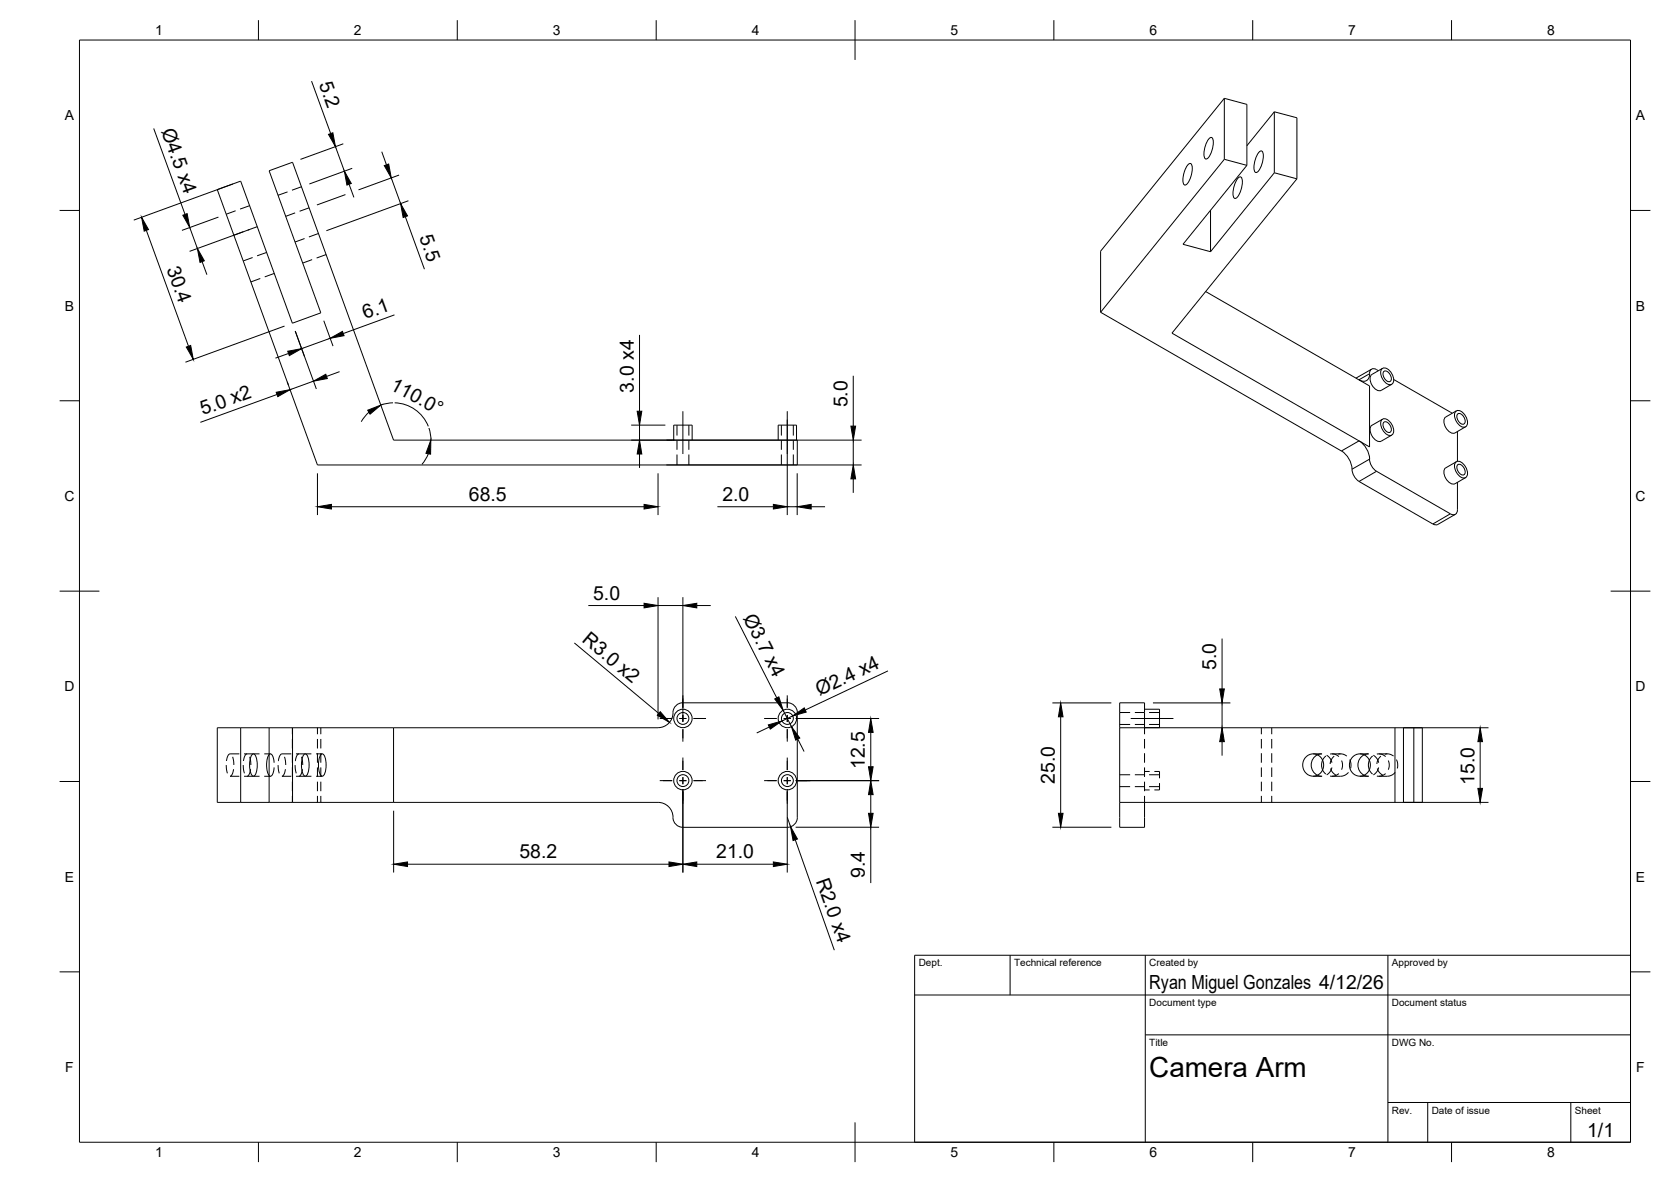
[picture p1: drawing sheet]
<svg xmlns="http://www.w3.org/2000/svg" width="420mm" height="297mm" viewBox="0 0 420 297" stroke-linecap="round" stroke-linejoin="round" font-family="sans-serif">
<!-- layer: Hidden -->
<g fill="none" stroke="#000" stroke-width=".25">
<path d="M59.2 53l-2.3 .8M61.2 58.2l-2.4 .9M62.8 51.7l-2.4 .8M64.7 57l-2.4 .8M72.3 48.2l-2.4 .9M74.2 53.5l-2.4 .9M75.8 46.9l-2.4 .9M76.6 60l-2.4 .8M77.7 52.2l-2.4 .9M80.1 58.7l-2.4 .8M63.5 64.7l-2.3 .9M65.4 70l-2.3 .9"/>
<path d="M67 63.4l-2.4 .9M69 68.7l-2.4 .9M78.5 65.2l-2.4 .9M82 64l-2.4 .8M170.2 106.8v2.7M170.2 110.6v2.4M170.2 114.2v2.6M173.2 106.8v2.7M173.2 110.6v2.4M173.2 114.2v2.6M196.5 106.8v2.7M196.5 110.6v2.4"/>
<path d="M196.5 114.2v2.6M199.5 106.8v2.7M199.5 110.6v2.4M199.5 114.2v2.6M281.5 179.1h2.7M285.3 179.1h2.4M288.9 179.1h2.6M56.9 192.3l.3 2M58.5 190.2l.3 2M58.7 193.3a1.89 1.89 0 0 1-.9 1.8h2.4M60.2 189.4h-2.4a2.03 2.03 0 0 0-.9 1.8M61.2 192.3l.3 2"/>
<path d="M61.4 195.1h3.9M61.4 189.4h3.9M62.1 189.4a2.03 2.03 0 0 0-.9 1.8M62.8 190.2l.3 2M63 193.3a1.89 1.89 0 0 1-.9 1.8M66.4 195.1h1.6M66.4 189.4h1.6M67.7 189.6l.3-.2a2.31 2.31 0 0 1 .9 2.3M68.9 192.9a2.31 2.31 0 0 1-.9 2.2l-.3-.2M69.9 192.3l.3 2M71.5 190.2l.3 2M71.8 193.3a1.89 1.89 0 0 1-.9 1.8h2.3"/>
<path d="M73.2 189.4h-2.3a2.03 2.03 0 0 0-.9 1.8M73.5 182.9v1.6M73.5 185.7v2.4M73.5 189.3v2.4M73.5 192.9v2.3M73.5 196.4v2.4M74.2 192.3l.3 2M74.4 195.1h3.9M74.4 189.4h3.9M75.2 189.4a2.03 2.03 0 0 0-.9 1.8M75.8 190.2l.3 2M76.1 193.3a1.89 1.89 0 0 1-.9 1.8"/>
<path d="M79.5 195.1h1.5M79.5 189.4h1.5M79.8 182.9v1.6M79.8 185.7v2.4M79.8 189.3v2.4M79.8 192.9v2.3M79.8 196.4v2.4M80.7 182.9v1.6M80.7 185.7v2.4M80.7 189.3v2.4M80.7 192.9v2.3M80.7 196.4v2.4"/>
<path d="M281.5 194.7h2.7M281.5 197.7h2.7M281.5 182.1h2.7M285.3 194.7h2.4M285.3 197.7h2.4M285.3 182.1h2.4M287.8 182.9v1.6M287.8 185.7v2.4M287.8 189.3v2.4M287.8 192.9v2.3M287.8 196.4v2.4M287.8 193.9h1.3"/>
<path d="M287.8 198.5h1.3M288.9 194.7h2.6M288.9 197.7h2.6M288.9 182.1h2.6M290.3 193.9h1.2v1.7M291.5 196.8v1.7h-1.2M317.2 182.9v1.6M317.2 185.7v2.4M317.2 189.3v2.4M317.2 192.9v2.3M317.2 196.4v2.4M319.8 182.9v1.6"/>
<path d="M319.8 185.7v2.4M319.8 189.3v2.4M319.8 192.9v2.3M319.8 196.4v2.4M330.2 195.1h2.1M330.2 189.4h2.1M331.3 194.8l1.1 .3M332.4 189.5l-1.1 .2M332.5 193.5l.9 1M333.4 190l-.9 1M333.6 189.8l.9 .9 .4 1M334.5 189.5l1.1 .1 1.1 .5"/>
<path d="M334.6 193.1l.5 1 .9 .7M334.9 192.9l-.4 1-.9 .8M334.9 189.4h2.2M335.5 190l-.8 1-.3 1M336.5 189.5h1.2l.9 .5M336.6 194.4l-1 .6h-1.2M337.3 191.1l.3 .9-.3 1.4M339.1 194.1l-.8 .6a5 5 0 0 1-3.4 .4M339.4 190.9l.3 1-.1 1.2M341.9 195.1h2.2M341.9 189.4h2.2M343 194.8l1.2 .3"/>
<path d="M344.2 189.5l-1.2 .2M344.3 193.5l.8 1M345.1 190l-.8 1M345.3 189.8l.9 .9 .4 1M346.2 189.5l1.2 .1 1 .5M346.3 193.1l.5 1 .9 .7M346.6 192.9l-.4 1-.9 .8M346.7 189.4h2.1M347.2 190l-.7 1-.3 1M348.2 189.5h1.3l.9 .5M348.4 194.4l-1 .6h-1.2M349.1 191.1l.2 .9-.2 1.4"/>
<path d="M350.8 194.1l-.7 .6a5 5 0 0 1-3.4 .4M351.1 190.9l.3 1-.1 1.2M73.5 200v1.6M79.8 200v1.6M80.7 200v1.6M287.8 200v1.6M317.2 200v1.6M319.8 200v1.6"/>
</g>
<!-- layer: Visible -->
<g fill="none" stroke="#000" stroke-width=".25">
<path d="M303.9 35l.3-.3 .5-.1a5 5 0 0 1-.5 4.5 .96 .96 0 0 1-1.1 .8 5 5 0 0 1 .5-4.5zM307.8 24.7l5.7 1.5v15.4M307.8 24.7v15.3M307.8 24.7l-31.1 38.4v15.4M316.5 38.3l.3-.3h.5a5 5 0 0 1-.6 4.5 .96 .96 0 0 1-1.1 .8 5 5 0 0 1 .6-4.6zM320.4 28.1v15.3M320.4 28.1l-6.9 8.5M320.4 28.1l5.7 1.5v15.3M54.6 47.7l5.9-2.2 13 35.7 7.2-2.6-13-35.7 5.9-2.1 25.4 69.8h101.5v6.2h-120.7zM298.6 41.5l.3-.3 .5-.1a5 5 0 0 1-.5 4.6 .96 .96 0 0 1-1.1 .7 5 5 0 0 1 .5-4.5zM304.4 52.9v10.4M307.8 40l5.7 1.6"/>
<path d="M307.8 40l-31.1 38.5M311.2 44.9l.3-.3 .5-.1a5 5 0 0 1-.5 4.6 .96 .96 0 0 1-1.1 .7 5 5 0 0 1 .5-4.5zM313.5 41.6l-16 19.8 6.9 1.9M320.4 43.4l-16 19.9M320.4 43.4l5.7 1.5M326.1 44.9l-31.4 38.8 47 27.1M276.7 78.5l60.6 34.8a6.1 6.1 0 0 1 2.7 5.2 4 4 0 0 0 1.7 2.5l18.6 10.7M303.1 73.3l38.6 22.2a1.62 1.62 0 0 0 1.9 .1 1.62 1.62 0 0 0 .8-1.7M344.9 92.8l-3.9 2.2M346.6 93.2a1.21 1.21 0 0 0-1.4-.5 1.21 1.21 0 0 0-.8 1.2M347.4 92.8a1.45 1.45 0 0 1 2.2 .6l.4 .5a2.05 2.05 0 0 1 0 2.7 2.58 2.58 0 0 1-2.8-2.4zM347.6 92.6l-2.6 1.5a2.58 2.58 0 0 0 .7 3.6 1.43 1.43 0 0 0 1.6 .4l2.6-1.5"/>
<path d="M347.9 93.4a1.28 1.28 0 0 1 1.7 .9 .9 .9 0 0 1 .3 1 .9 .9 0 0 1-.8 .6 1.95 1.95 0 0 1-1.2-2.5zM350.4 95.4l14.3 8.2M169.4 110.6v-3.8h4.6v3.8M195.7 110.6v-3.8h4.6v3.8M341.7 110.8a5.9 5.9 0 0 1 2.7 4.6M344.4 115.4a3.9 3.9 0 0 0 1.7 3l18.6 10.7M347.4 105.6a1.45 1.45 0 0 1 2.2 .6l.4 .5a2.05 2.05 0 0 1 0 2.6 2.58 2.58 0 0 1-2.8-2.4zM347.6 105.4l-2.6 1.4a2.58 2.58 0 0 0 .7 3.6 1.43 1.43 0 0 0 1.6 .5l2.6-1.5M347.9 106.1a1.28 1.28 0 0 1 1.7 1 .9 .9 0 0 1 .3 1 .9 .9 0 0 1-.8 .6 1.95 1.95 0 0 1-1.2-2.6zM364.7 103.6l.4 .3M365.9 116.3a1.45 1.45 0 0 1 2.3 .6l.3 .4a2.05 2.05 0 0 1 0 2.7 2.58 2.58 0 0 1-2.7-2.4zM365.9 103.5a1.45 1.45 0 0 1 2.3 .6l.3 .5a2.05 2.05 0 0 1 0 2.7 2.58 2.58 0 0 1-2.7-2.4z"/>
<path d="M366.2 116l-2.7 1.5a2.58 2.58 0 0 0 .8 3.6 1.43 1.43 0 0 0 1.5 .5l2.7-1.6M366.2 103.3l-2.7 1.5a2.58 2.58 0 0 0 .8 3.6 1.43 1.43 0 0 0 1.5 .4l2.7-1.5M366.5 108.4v7.5M366.5 116.8a1.28 1.28 0 0 1 1.7 1 .9 .9 0 0 1 .3 1 .9 .9 0 0 1-.8 .6 1.95 1.95 0 0 1-1.2-2.6zM366.5 104a1.28 1.28 0 0 1 1.7 1 .9 .9 0 0 1 .3 1 .9 .9 0 0 1-.8 .6 1.95 1.95 0 0 1-1.2-2.6zM365.9 129.3l-4.4 2.5-.5 .1-.7-.2M366.5 121.2v6.9a1.08 1.08 0 0 1-.6 1.2 1.08 1.08 0 0 1-1.2-.2M171.7 176.6h26.3M171.7 176.6a2.72 2.72 0 0 0-2.5 3.3 3.8 3.8 0 0 1-3.7 3h-110.9v18.7h110.9a3.9 3.9 0 0 1 3.8 4.4 2.51 2.51 0 0 0 2.4 1.9h26.3M198 176.6a2.48 2.48 0 0 1 2.5 2.5v26.3a2.51 2.51 0 0 1-2.5 2.5M287.8 178.2h3.7v4.7M60.5 182.9v18.7"/>
<path d="M63.5 189.5l.2-.1a2.83 2.83 0 0 1 1 2.9l-.1 1.4a1.49 1.49 0 0 1-.9 1.4 2.83 2.83 0 0 1-.9-2.8l.1-1.5zM67.7 182.9v18.7M67.7 189.6a5.8 5.8 0 0 0 0 5.3M73.6 182.9v18.7M76.5 189.5l.3-.1a2.83 2.83 0 0 1 .9 2.9l-.1 1.4a1.49 1.49 0 0 1-.8 1.4 2.83 2.83 0 0 1-1-2.8l.1-1.5zM80.8 189.5l.2-.1a2.83 2.83 0 0 1 1 2.9l-.1 1.4a1.49 1.49 0 0 1-.9 1.4 2.83 2.83 0 0 1-.9-2.8l.1-1.5zM99 182.9v18.7M281.5 182.9v-6.3h6.3v6.3M281.5 182.9h76.1v18.7h-76.1M281.5 182.9v18.7M328.5 190.1a2.7 2.7 0 0 1 4.3 2.2 2.7 2.7 0 0 1-4.3 2.1 2.92 2.92 0 0 1 0-4.3zM331.3 189.7a2.88 2.88 0 0 0 0 5.1"/>
<path d="M332.6 191l-.3 1 .3 1.5M340.3 190.1a2.7 2.7 0 0 1 4.3 2.2 2.7 2.7 0 0 1-4.3 2.1 2.92 2.92 0 0 1 0-4.3zM343 189.7a2.88 2.88 0 0 0 0 5.1M344.3 191l-.2 1 .2 1.5M350.8 182.9v18.7M352.9 182.9v18.7M355.5 182.9v18.7M281.5 201.6v6.3h6.3v-6.3"/>
<circle cx="171.7" cy="180.5" r="2.32"/>
<circle cx="171.7" cy="196.2" r="2.32"/>
<circle cx="171.7" cy="180.5" r="1.49"/>
<circle cx="171.7" cy="196.2" r="1.49"/>
<circle cx="198" cy="180.5" r="2.32"/>
<circle cx="198" cy="196.2" r="2.32"/>
<circle cx="198" cy="180.5" r="1.49"/>
<circle cx="198" cy="196.2" r="1.49"/>
</g>
<!-- layer: Visible Narrow -->
<path d="M341.7 95.5l2.7 1.5v15.3l-2.7-1.5-4.4 2.5M344.4 93.9l-2.7 1.5M344.4 115.4l-4.5 2.5M346.1 118.4l-4.4 2.6M364.7 129.1l-4.4 2.6" fill="none" stroke="#000" stroke-width=".25"/>
<!-- layer: BORDER -->
<g fill="none" stroke="#000" stroke-width=".25">
<path d="M20 10.1h390v276.9h-390zM65 5.1v5M115 5.1v5M165 5.1v5M215 5.1v10M265 5.1v5M315 5.1v5M365 5.1v5M15 52.9h5M410 52.9h5M15 100.7h5M410 100.7h5"/>
<path d="M15 148.6h10M405 148.6h10M15 196.4h5M410 196.4h5M15 244.2h5M410 244.2h5M65 287v5M115 287v5M165 287v5M215 282.1v9.9M265 287v5M315 287v5"/>
<path d="M365 287v5"/>
</g>
<!-- layer: TITLEBLOCK -->
<path d="M230 240.1h180v46.9h-180zM230 250h180M254 240.1v9.9M288 240.1v46.9M349 240.1v46.9M288 260.1h122M349 277.1h61M359 277.1v9.9M395 277.1v9.9" fill="none" stroke="#000" stroke-width=".25"/>
<!-- layer: Smart Centers -->
<g fill="none" stroke="#000" stroke-width=".25">
<path d="M171.7 103.3v10.8M198 103.3v10.8M171.7 174.7v3.2M171.7 179.7v1.7M198 174.7v3.2M198 179.7v1.7M165.9 196.2h3.1M165.9 180.6h3.1M170.8 196.2h1.8M170.8 180.6h1.8M171.7 183.2v3.2M171.7 190.4v3.1"/>
<path d="M171.7 195.3v1.8M171.7 198.9v3.1M174.4 196.2h3.1M174.4 180.6h3.1M192.1 196.2h3.2M192.1 180.6h3.2M197.1 196.2h1.7M197.1 180.6h1.7M198 183.2v3.2M198 190.4v3.1M198 195.3v1.8M198 198.9v3.1"/>
<path d="M200.6 196.2h3.2M200.6 180.6h3.2M284.3 180.6h10.7"/>
</g>
<!-- layer: FD_Dimensions -->
<g fill="none" stroke="#000" stroke-width=".25">
<path d="M38.7 32.3l7.8 21.6M78.3 20.4l4.8 13.2M84.3 36.9l2.3 6.1M86.3 36.1l-10.8 4M96 38.1l1.2 3.3M36.8 57.9l10.6 29.1M47.7 57.2l1.9 5.2M54.9 54.6l-9.2 3.3M58.5 46.2l-24.9 9.1M62.7 57.7l-15 5.5M86.9 48.9l-7.2 2.6M87.8 46.3l1.2 3.3"/>
<path d="M88.6 42.3l-10.8 3.9M98.4 44.7l2.3 6.5M100.4 44l-10.3 3.7M101.9 54.5l4.8 13.2M102.7 50.4l-20.6 7.6M50.8 65.8l1.2 3.2M99.2 79.1l-12.9 4.7M69.7 99.1l-19.3 7M71.5 81.9l-24.9 9.1M72.2 96l.3 .7M72.6 88.8l-3.3 1.2M76.6 89.6l-2.4-6.4 5.3 14.6"/>
<path d="M78.8 95.8l-5.9 2.1M81.4 80.6l2.3 6.4M83 85l-7.2 2.6M85.4 93.4l-3.3 1.2M160.8 84.2v19.1M214.5 94.4v12.7M79.8 118.9v10.5M92.8 103.6l-1.1 1.1-.9 1.3M98.8 101.2l-1.5 .2-1.5 .4M99.2 101.2a9.4 9.4 0 0 1 8.5 6M107.7 114l-.7 1.4-.9 1.3M107.8 107.6l.4 1.5 .2 1.5"/>
<path d="M158.7 110.6h57.9M158.7 106.8h8.6M160.8 106.8v3.8M160.8 114.1v3.5M165.5 118.9v10.5M167.6 116.8h49M198 105.4v24M200.4 118.9v10.5M214.5 110.6v6.2M83.3 127.3h78.6M180.4 127.3h14.1M198 127.3h2.4"/>
<path d="M204 127.3h3.5M214.5 120.3v3.6M147.9 152.2h14M165.5 150.1v30.7M165.5 152.2h6.2M171.7 150.1v31M175.2 152.2h3.5M184.9 154.9l10.4 20.5M144.4 161.6l21.3 17.7M196.9 178.5l2.1 4.1M199.3 179.9l-2.7 1.3M223.3 168.6l-20.8 9.8"/>
<path d="M264.6 176.6h14.8M289.9 176.6h19.5M307.3 160.5v12.6M307.3 176.6v6.3M171.7 198.3v21M193.4 182.7l-3.1 1.5M198 198.3v21M200 196.2h21M200 180.6h21M200.6 185.7l1.6 3.2M218.9 184.1v8.6M218.9 199.7v4.7"/>
<path d="M266.7 180.1v24.3M307.3 186.4v3.5M352.8 182.9h21.5M372.2 186.4v11.7M99 203.7v15.6M102.5 217.2h65.7M175.2 217.2h19.3M198 205.4l.8 2.3M200 211l9.8 27.8M200 207.9h21M218.9 207.9v14M264.6 207.9h14.8"/>
<path d="M352.8 201.6h21.5"/>
</g>
<g fill="#000" stroke="#000" stroke-width=".25">
<path d="M82.6 33.8l1.1-.4 .6 3.5zM35.6 54.6l1.7 3.1-1 .4zM46 54.1l1.1-.4 .6 3.5zM86.6 43l1.7 3.1-1.1 .4zM96.6 41.6l1.1-.4 .7 3.5zM100.7 51.2l1.8 3.1-1.1 .4zM49.6 62.4l1.8 3.1-1.1 .4zM46.8 87.2l1.1-.4 .7 3.5zM69.4 98.6l3.5-.7-3.1 1.8zM72.3 88.3l3.5-.7-3.1 1.8zM78.8 95.8l3.1-1.7 .4 1zM83 85l3.1-1.7 .4 1.1z"/>
<path d="M92.5 103.1l3.3-1.3-2.8 2.3zM108.3 110.6v3.5l-1.2-.2zM160.8 110.6l.6 3.5h-1.2zM160.2 103.3h1.2l-.6 3.5zM214 107.1h1.1l-.6 3.5zM79.8 127.3l3.5-.5v1.1zM161.9 126.8l3.6 .5-3.6 .6zM194.5 126.8l3.5 .5-3.5 .6zM200.4 127.3l3.6-.5v1.1zM214.5 116.8l.6 3.5h-1.1zM161.9 151.6l3.6 .6-3.6 .6zM171.7 152.2l3.5-.6v1.2z"/>
<path d="M166 178.8l2.3 2.7-3-1.7zM194.8 175.6l1-.5 1.1 3.4zM199.3 179.9l2.9-2 .5 1.1zM306.7 173.1h1.1l-.5 3.5zM193.2 182.2l3.4-1-2.9 2zM199 182.6l2.1 2.9-1 .5zM218.4 192.7h1.1l-.6 3.5zM218.9 180.6l.6 3.5h-1.1zM218.9 196.2l.6 3.5h-1.1zM266.7 176.6l.6 3.5h-1.2zM307.3 182.9l.5 3.5h-1.1zM371.6 198.1h1.2l-.6 3.5z"/>
<path d="M372.2 182.9l.6 3.5h-1.2zM99 217.2l3.5-.6v1.2zM168.2 216.6l3.5 .6-3.5 .6zM171.7 217.2l3.5-.6v1.2zM194.5 216.6l3.5 .6-3.5 .6zM198.8 207.7l1.7 3.1-1.1 .4zM218.4 204.4h1.1l-.6 3.5zM266.1 204.4h1.2l-.6 3.5z"/>
</g>
<text font-size="7" x="289" y="270.6">Camera Arm</text>
<g font-size="4.9">
<text x="80.1" y="21" transform="rotate(70 80.1 21)">5.2</text>
<text x="40.5" y="32.9" transform="rotate(70 40.5 32.9)">Ø4.5 x4</text>
<text x="105.4" y="59.6" transform="rotate(70 105.4 59.6)">5.5</text>
<text x="41.8" y="67.5" transform="rotate(70 41.8 67.5)">30.4</text>
<text x="91.8" y="80.2" transform="rotate(-20 91.8 80.2)">6.1</text>
<text x="97.8" y="97.6" transform="rotate(29 97.8 97.6)">110.0°</text>
<text x="159.3" y="98.6" transform="rotate(-90 159.3 98.6)">3.0 x4</text>
<text x="51" y="104.4" transform="rotate(-20 51 104.4)">5.0 x2</text>
<text x="213.1" y="102.4" transform="rotate(-90 213.1 102.4)">5.0</text>
<text x="117.9" y="125.9">68.5</text>
<text x="181.6" y="125.9">2.0</text>
<text x="149.1" y="150.7">5.0</text>
<text x="186.8" y="155.3" transform="rotate(63 186.8 155.3)">Ø3.7 x4</text>
<text x="146.2" y="161.1" transform="rotate(40 146.2 161.1)">R3.0 x2</text>
<text x="305.8" y="168.4" transform="rotate(-90 305.8 168.4)">5.0</text>
<text x="206.1" y="175" transform="rotate(-25 206.1 175)">Ø2.4 x4</text>
<text x="217.5" y="193.3" transform="rotate(-90 217.5 193.3)">12.5</text>
<text x="265.2" y="197" transform="rotate(-90 265.2 197)">25.0</text>
<text x="370.7" y="197.2" transform="rotate(-90 370.7 197.2)">15.0</text>
<text x="130.6" y="215.7">58.2</text>
<text x="180.1" y="215.7">21.0</text>
<text x="205.1" y="221.3" transform="rotate(70 205.1 221.3)">R2.0 x4</text>
<text x="217.5" y="220.7" transform="rotate(-90 217.5 220.7)">9.4</text>
<text x="289" y="248.5">Ryan Miguel Gonzales 4/12/26</text>
<text x="399.1" y="285.7">1/1</text>
</g>
<g font-size="3.5">
<text x="39" y="8.8">1</text>
<text x="89" y="8.8">2</text>
<text x="139" y="8.8">3</text>
<text x="189" y="8.8">4</text>
<text x="239" y="8.8">5</text>
<text x="289" y="8.8">6</text>
<text x="339" y="8.8">7</text>
<text x="389" y="8.8">8</text>
<text x="16.3" y="30.2">A</text>
<text x="411.3" y="30.2">A</text>
<text x="16.3" y="78">B</text>
<text x="411.3" y="78">B</text>
<text x="16.2" y="125.9">C</text>
<text x="411.2" y="125.9">C</text>
<text x="16.2" y="173.7">D</text>
<text x="411.2" y="173.7">D</text>
<text x="16.3" y="221.6">E</text>
<text x="411.3" y="221.6">E</text>
<text x="16.4" y="269.4">F</text>
<text x="411.4" y="269.4">F</text>
<text x="39" y="290.8">1</text>
<text x="89" y="290.8">2</text>
<text x="139" y="290.8">3</text>
<text x="189" y="290.8">4</text>
<text x="239" y="290.8">5</text>
<text x="289" y="290.8">6</text>
<text x="339" y="290.8">7</text>
<text x="389" y="290.8">8</text>
</g>
<g font-size="2.5">
<text x="231" y="242.9">Dept.</text>
<text x="255" y="242.9">Technical reference</text>
<text x="289" y="242.9">Created by</text>
<text x="350" y="242.9">Approved by</text>
<text x="289" y="252.8">Document type</text>
<text x="350" y="252.8">Document status</text>
<text x="289" y="262.9">Title</text>
<text x="350" y="262.9">DWG No.</text>
<text x="350" y="279.9">Rev.</text>
<text x="360" y="279.9">Date of issue</text>
<text x="396" y="279.9">Sheet</text>
</g>
</svg>
